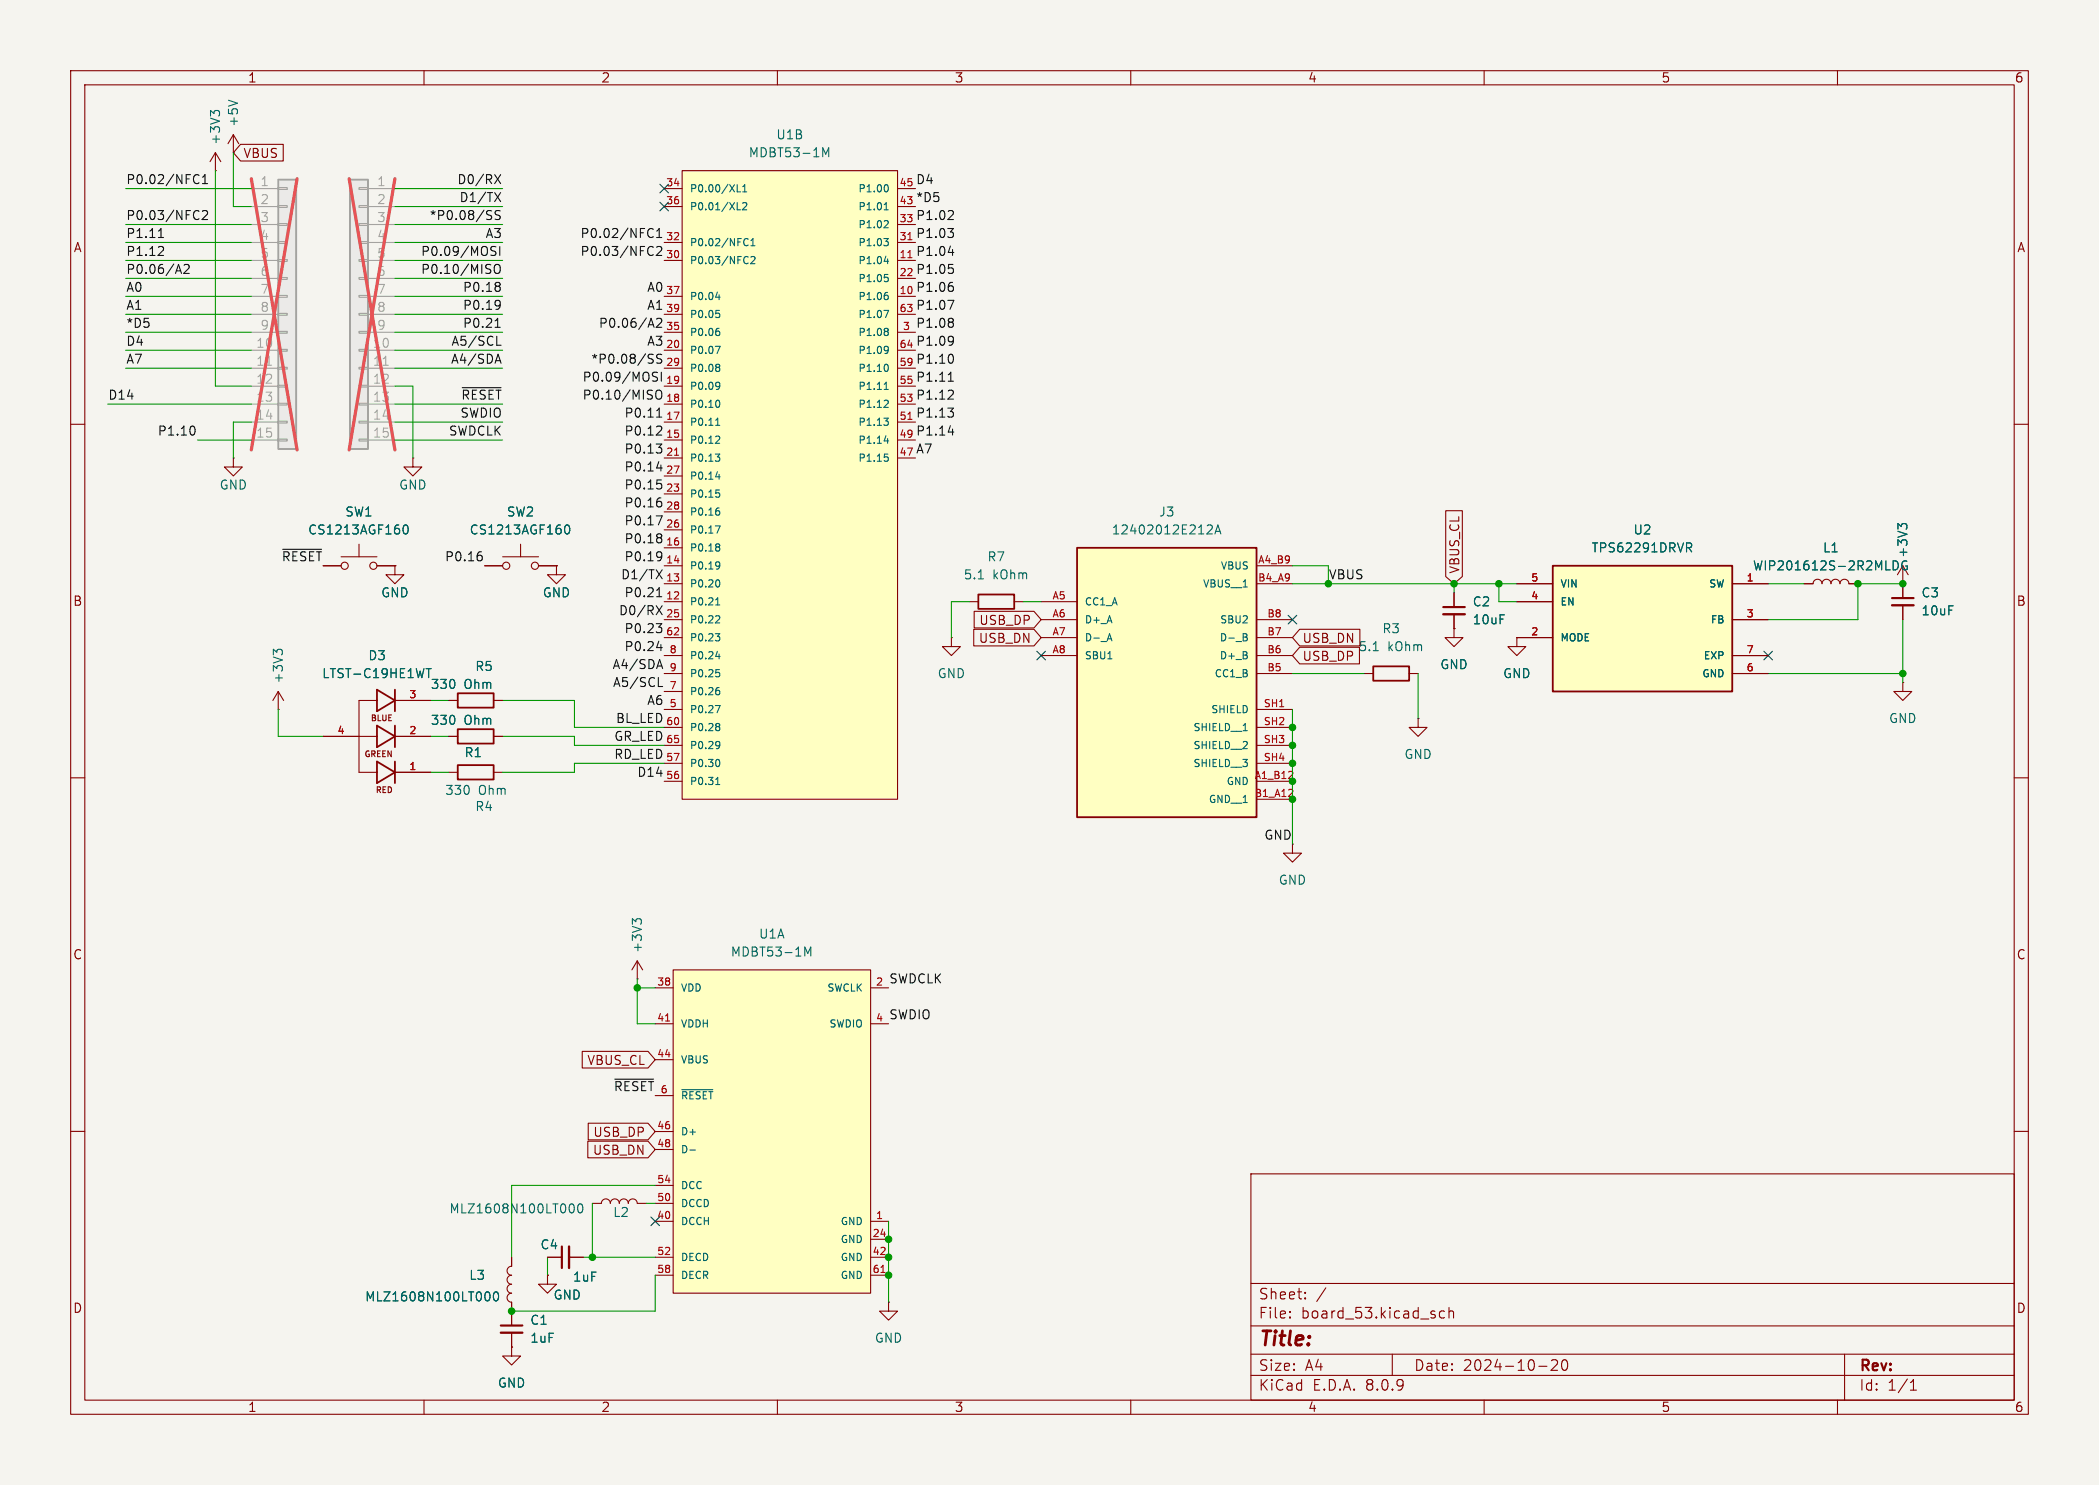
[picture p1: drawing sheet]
<svg xmlns="http://www.w3.org/2000/svg" width="297mm" height="210mm" viewBox="0 0 297 210" stroke-linecap="round" stroke-linejoin="round" font-family="sans-serif">
<path d="M0 0h297v210h-297z" fill="#f5f4ef" stroke="#f5f4ef" stroke-width=".14"/>
<g fill="none" stroke="#840000" stroke-width=".15">
<path d="M10 10h277v190h-277zM12 12h273v186h-273zM60 10v2M110 10v2M160 10v2M210 10v2M260 10v2M10 60h2M71.1 78.7h5.1M73.7 77v1.7M285 60h2M68.6 80h2.5"/>
<path d="M76.2 80h2.5M10 110h2M285 110h2M10 160h2M177 166h108v32h-108zM285 160h2M60 198v2M110 198v2M125.7 184.2v1.2h1.3l-1.3 1.3-1.2-1.3h1.2M125.7 184.2h.1M160 198v2M177 194.5h108"/>
<path d="M177 191.5h108M177 187.5h108M177 181.5h108M182.5 186.3h.1l-.1 .1M182.5 186.3v.1M182.5 185.5v.1M182.5 185.5h.1l-.1 .1M184.7 183.6v.1M184.7 183.6h-.1l.1 .1M184.7 182.8v.1M184.7 182.8h-.1l.1 .1M187.6 182.1l-1.3 2"/>
<path d="M197 191.5v3M204.4 185.5l-.4-.1-.3 .3v.4l.1 .2 .2 .1 .4-.1M205 185.5a.37 .37 0 0 1 .7 .1v.8M205 184.9v1.5M210 198v2M217.7 193.2h1.2M219.5 192.4l.2-.1 .5 .1a.41 .41 0 0 1 .1 .5l-.8 .9h.9M221.1 192.4a.36 .36 0 0 1 .4-.1 .36 .36 0 0 1 .2 .3 .77 .77 0 0 1-.4 1.2 .91 .91 0 0 1-.2-1.4zM260 198v2M261 191.5v6.5M270.3 196.6h.9M270.3 195.5l.4-.4v1.5"/>
<circle cx="71.6" cy="80" r=".51"/>
<circle cx="75.7" cy="80" r=".51"/>
</g>
<path d="M79.9 74.7l.1-.3 .2-.2a.69 .69 0 0 1 .3 1.2l-.2 .1-.2-.1-.2-.4" fill="none" stroke="#006464" stroke-width=".15"/>
<path d="M95.2 137.2h28v45.7h-28z" fill="#ffffc2"/>
<g fill="none" stroke="#840000" stroke-width=".15">
<path d="M33 64.8v1.2h1.3l-1.3 1.3-1.3-1.3h1.3M33 64.8h.1M92.7 139.7h2.5M95.2 137.2h28v45.7h-28zM123.2 139.7h2.5M92.7 144.8h2.5M92.7 149.9h2.5M123.2 144.8h2.5M72.4 177.8v1.3a.64 .64 0 0 0-.7 .6 .64 .64 0 0 0 .7 .6 .64 .64 0 0 0-.7 .7 .64 .64 0 0 0 .7 .6 .64 .64 0 0 0-.7 .7 .64 .64 0 0 0 .7 .6 .64 .64 0 0 0-.7 .6 .64 .64 0 0 0 .7 .7v3.3M77.5 177.8h2M80.5 177.8h2M83.8 170.2h1.3a.64 .64 0 0 1 .6-.7 .64 .64 0 0 1 .7 .7 .64 .64 0 0 1 .6-.7 .64 .64 0 0 1 .6 .7 .64 .64 0 0 1 .7-.7 .64 .64 0 0 1 .6 .7 .64 .64 0 0 1 .6-.7 .64 .64 0 0 1 .7 .7h1.2"/>
<path d="M92.7 172.7h2.5M92.7 177.8h2.5M92.7 160h2.5M92.7 162.6h2.5M92.7 170.2h2.5M92.7 167.6h2.5M123.2 172.7h2.5M123.2 175.3h2.5M123.2 177.8h2.5M72.4 190.5v1.3h1.3l-1.3 1.2-1.3-1.2h1.3M72.4 190.5h.1M72.4 188.5v2"/>
<path d="M77.5 180.3v1.3h1.2l-1.2 1.3-1.3-1.3h1.3M77.5 180.3h.1M92.7 180.3h2.5M123.2 180.3h2.5"/>
</g>
<path d="M94.2 144.4h.6M124.7 180h.5" fill="none" stroke="#a90000" stroke-width=".15"/>
<path d="M113.9 135.2v-1.3l.4 .9 .4-.9v1.3M96.5 154.1h4.4M80.7 170.3h.1a.69 .69 0 0 1 .3 1.1l-.1 .1h-.3M81.9 170.3h.1a.69 .69 0 0 1 .3 1.1l-.1 .1a.69 .69 0 0 1-.3-1.1zM97.6 162.6h.8M68.8 182.8l.1-.1a.69 .69 0 0 1 .3 1.1l-.2 .2-.2-.1M70 182.8l.1-.1a.69 .69 0 0 1 .3 1.1l-.2 .2a.69 .69 0 0 1-.3-1.2z" fill="none" stroke="#006464" stroke-width=".15"/>
<path d="M80.5 176.3v3M70.9 188.5h3" fill="none" stroke="#840000" stroke-width=".33"/>
<path d="M79.5 176.3v3M70.9 187.5h3" fill="none" stroke="#840000" stroke-width=".3"/>
<path d="M49.5 25.4h2.6v38.1h-2.6z" fill="#ebeae8"/>
<g fill="none" stroke="#9c9b98" stroke-width=".15">
<path d="M50.8 39.2h1.3v.3h-1.3zM50.8 36.7h1.3v.3h-1.3zM50.8 34.2h1.3v.2h-1.3zM50.8 31.6h1.3v.3h-1.3zM50.8 29.1h1.3v.2h-1.3zM50.8 26.5h1.3v.3h-1.3zM52.1 26.7h3.8M52.1 29.2h3.8M52.1 31.8h3.8M52.1 34.3h3.8M52.1 36.8h3.8M52.1 39.4h3.8"/>
<path d="M50.8 59.6h1.3v.2h-1.3zM50.8 57h1.3v.3h-1.3zM50.8 54.5h1.3v.2h-1.3zM50.8 51.9h1.3v.3h-1.3zM50.8 49.4h1.3v.3h-1.3zM50.8 46.9h1.3v.2h-1.3zM50.8 44.3h1.3v.3h-1.3zM50.8 41.8h1.3v.2h-1.3zM52.1 49.5h3.8M52.1 52.1h3.8M52.1 54.6h3.8M52.1 57.2h3.8"/>
<path d="M52.1 59.7h3.8M52.1 41.9h3.8M52.1 44.5h3.8M52.1 47h3.8M50.8 62.1h1.3v.3h-1.3zM52.1 62.2h3.8"/>
</g>
<path d="M49.5 25.4h2.6v38.1h-2.6z" fill="none" stroke="#9c9b98" stroke-width=".25"/>
<path d="M54.2 51.7h.7" fill="none" stroke="#a5a4a2" stroke-width=".15"/>
<path d="M49.4 25.3l6.5 38.3M55.9 25.3l-6.5 38.3" fill="none" stroke="#e75356" stroke-width=".46"/>
<path d="M39.4 25.4h2.5v38.1h-2.5z" fill="#ebeae8"/>
<g fill="none" stroke="#9c9b98" stroke-width=".15">
<path d="M35.6 26.7h3.8M35.6 29.2h3.8M35.6 31.8h3.8M35.6 34.3h3.8M35.6 36.8h3.8M35.6 39.4h3.8M39.4 39.2h1.2v.3h-1.2zM39.4 36.7h1.2v.3h-1.2zM39.4 34.2h1.2v.2h-1.2zM39.4 31.6h1.2v.3h-1.2zM39.4 29.1h1.2v.2h-1.2zM39.4 26.5h1.2v.3h-1.2z"/>
<path d="M35.6 49.5h3.8M35.6 52.1h3.8M35.6 54.6h3.8M35.6 57.2h3.8M35.6 59.7h3.8M35.6 41.9h3.8M35.6 44.5h3.8M35.6 47h3.8M39.4 59.6h1.2v.2h-1.2zM39.4 57h1.2v.3h-1.2zM39.4 54.5h1.2v.2h-1.2zM39.4 51.9h1.2v.3h-1.2z"/>
<path d="M39.4 49.4h1.2v.3h-1.2zM39.4 46.9h1.2v.2h-1.2zM39.4 44.3h1.2v.3h-1.2zM39.4 41.8h1.2v.2h-1.2zM35.6 62.2h3.8M39.4 62.1h1.2v.3h-1.2z"/>
</g>
<path d="M39.4 25.4h2.5v38.1h-2.5z" fill="none" stroke="#9c9b98" stroke-width=".25"/>
<path d="M37.7 51.7h.7" fill="none" stroke="#a5a4a2" stroke-width=".15"/>
<path d="M35.6 25.3l6.4 38.3M42 25.3l-6.4 38.3" fill="none" stroke="#e75356" stroke-width=".46"/>
<g fill="none" stroke="#840000" stroke-width=".15">
<path d="M48.3 78.7h5M50.8 77v1.7M58.4 64.8v1.2h1.3l-1.3 1.3-1.3-1.3h1.3M58.4 64.8h.1M53.3 80h2.6M55.9 80v1.3h1.2l-1.2 1.3-1.3-1.3h1.3M55.9 80h.1M78.7 80v1.3h1.3l-1.3 1.3-1.2-1.3h1.2M78.7 80h.1"/>
<circle cx="48.8" cy="80" r=".51"/>
<circle cx="52.8" cy="80" r=".51"/>
</g>
<path d="M57 74.7l.1-.3 .2-.2a.69 .69 0 0 1 .3 1.2l-.1 .1-.3-.1-.2-.4" fill="none" stroke="#006464" stroke-width=".15"/>
<path d="M152.4 77.5h25.4v38.1h-25.4z" fill="#ffffc2"/>
<path d="M152.4 77.5h25.4v38.1h-25.4zM138.4 84.1h5.1v2h-5.1z" fill="none" stroke="#840000" stroke-width=".25"/>
<g fill="none" stroke="#840000" stroke-width=".15">
<path d="M137.2 85.1h1.2M143.5 85.1h1.3M147.3 85.1h5.1M147.3 87.6h5.1M147.3 90.2h5.1M147.3 92.7h5.1M177.8 80h5.1M177.8 87.6h5.1M177.8 90.2h5.1M177.8 92.7h5.1M177.8 82.6h5.1M177.8 95.3h5.1"/>
<path d="M177.8 110.5h5.1M177.8 113h5.1M177.8 100.3h5.1M177.8 102.9h5.1M177.8 105.4h5.1M177.8 108h5.1"/>
</g>
<path d="M182.3 110.1h.6M182.3 112.6h.6M182.9 109.2v.3M182.9 111.7v.4" fill="none" stroke="#a90000" stroke-width=".15"/>
<path d="M171 74.2l.4 .1 .1 .3v.2l-.7 .7h.7M171.9 75.5l.4-1.3 .5 1.3M172 75.1h.6M138.4 81.9h.8M156.8 90.3h.4M156.8 93.2h.5M157 89.6l.3 1M175.9 89.6l.5 .1v.2l-.2 .2M175.9 90.1h.3M176.2 90.1l.3 .2-.1 .2-.5 .1M176.4 92.7v.4M175.9 103.3h.6" fill="none" stroke="#006464" stroke-width=".15"/>
<path d="M96.5 24.1h30.5v88.9h-30.5z" fill="#ffffc2"/>
<g fill="none" stroke="#840000" stroke-width=".15">
<path d="M33 19.1l-.7 1.2M33 19.1v2.5M33 19.1l.8 1.2M30.5 24.1h.1M30.5 21.6l-.8 1.3M30.5 21.6v2.5M30.5 21.6l.7 1.3M33 21.6h.1M94 36.8h2.5M94 34.3h2.5M94 26.7h2.5M94 29.2h2.5"/>
<path d="M96.5 24.1h30.5v88.9h-30.5zM127 36.8h2.5M127 39.4h2.5M127 34.3h2.5M127 31.8h2.5M127 26.7h2.5M127 29.2h2.5M94 41.9h2.5M94 59.7h2.5M94 57.2h2.5M94 54.6h2.5M94 49.5h2.5"/>
<path d="M94 52.1h2.5M94 47h2.5M94 44.5h2.5M127 41.9h2.5M127 59.7h2.5M127 57.2h2.5M127 54.6h2.5M127 49.5h2.5M127 52.1h2.5M127 47h2.5M127 44.5h2.5M94 62.2h2.5"/>
<path d="M94 77.5h2.5M94 64.8h2.5M94 69.9h2.5M94 74.9h2.5M94 67.3h2.5M94 72.4h2.5M127 62.2h2.5M127 64.8h2.5M39.4 97.8l-.8 1.3M39.4 97.8v2.5M39.4 97.8l.7 1.3M53.3 99.1h-2.5v10.1h2.5"/>
<path d="M55.9 99.1h5.1M63.5 99.1h1.3M69.8 99.1h1.3M94 85.1h2.5M94 82.6h2.5M94 80h2.5M94 87.6h2.5M94 90.2h2.5M94 97.8h2.5M94 92.7h2.5M94 95.3h2.5M134.6 90.2v1.2h1.3l-1.3 1.3-1.3-1.3h1.3"/>
<path d="M134.6 90.2h.1M193 95.3h1.3M199.4 95.3h1.3M205.7 88.9v1.3h1.3l-1.3 1.2-1.2-1.2h1.2M205.7 88.9h.1M205.7 83.8v2.1M205.7 86.9v2M269.2 96.5v1.3h1.3l-1.3 1.3-1.2-1.3h1.2M269.2 96.5h.1M269.2 82.6v2M269.2 85.6v2M39.4 100.3h.1"/>
<path d="M45.7 104.1h7.6M55.9 104.1h5.1M55.9 109.2h5.1M63.5 104.1h1.3M63.5 109.2h1.3M69.8 104.1h1.3M69.8 109.2h1.3M94 100.3h2.5M94 110.5h2.5M94 108h2.5M94 102.9h2.5M94 105.4h2.5"/>
<path d="M182.9 119.4v1.3h-1.3l1.3 1.2 1.2-1.2h-1.2M200.7 101.6v1.3h1.2l-1.2 1.2-1.3-1.2h1.3M200.7 101.6h.1M90.2 138.4h.1M90.2 135.9l-.8 1.3M90.2 135.9v2.5M90.2 135.9l.7 1.3"/>
</g>
<g fill="none" stroke="#006464" stroke-width=".15">
<path d="M30.3 16l-.5-.4v.8M30.3 15.9l.2-.3h.3l.3 .3M32.3 14.2l1.3 .4M104.3 27.1h.5M104.3 29.7h.5M105.1 27.1h.6M105.1 26.4l.3-.3v1M105.1 28.8l.4-.1 .2 .2-.7 .8h.7M105.4 33.8l.3-.1 .2 .1M105.7 36.3l.2 .1M105.9 37.2l-.2 .1M105.9 34.7l-.2 .1-.3-.1"/>
<path d="M106.2 36.4l.4-.1 .2 .3-.6 .7h.6M106.2 34.8h.6M106.2 34l.3-.3v1.1M116.4 22.2v-1.3l.4 .9 .5-.9v1.3M125.1 33.7h.6l-.3 .4 .2 .1 .1 .4-.2 .2h-.3M125.1 37h.6M125.1 29.7h.6M125.2 38.8h.4M125.2 28.9l.2-.2v1M125.3 31.2h.3l.1 .3-.6 .7h.6M125.3 39.2h.2l.2 .2-.1 .3-.3 .1M125.4 26.1a.64 .64 0 0 1 0 1"/>
<path d="M125.6 36.6v.7M101.2 49h.7l-.4 1M101.3 42h.6M101.3 43.9h.5M101.4 59.4l.2-.3v1.1M101.6 46.4h.1M101.6 56.6a.64 .64 0 0 1 0 1M101.7 44.3l.1 .2v.2l-.1 .2M101.7 46.8l.1 .2v.3l-.1 .2M101.7 51.5l.1 .2-.1 .3h.1v.3l-.1 .2M101.7 54.1l.1 .1a.83 .83 0 0 1-.1 .8M101.7 41.7v.7"/>
<path d="M101.8 54.5l-.1 .2M125.1 59.1h.6l-.3 .4 .2 .1 .1 .4-.2 .2h-.3M125.1 43.9h.6l-.4 1M125.1 55.1h.6M125.2 54.3l.2-.2v1M125.3 56.6h.3l.1 .3-.6 .7h.6M125.3 41.7l.3 .1 .1 .1-.1 .4-.3 .1M125.3 46.4l.3 .1 .1 .1-.2 .3M125.3 49l.3 .1a.67 .67 0 0 1-.2 .9M125.3 46.9h.2M125.4 41.4h.2M125.4 51.5a.64 .64 0 0 1 0 1"/>
<path d="M125.5 46.9l.1 .1 .1 .3-.1 .1-.3 .1M125.7 49.4l-.1 .2h-.3M101.2 64.2h.6l-.3 .4M101.2 74.4h.7l-.4 1M101.3 60.2h.5M101.3 67.4h.6M101.3 69.3h.5M101.6 71.8h.1M101.7 61.7l.1 .2v.2l-.6 .6h.6M101.7 64.6l.1 .2v.2l-.1 .2M101.7 69.7l.1 .2v.2l-.1 .2M101.7 72.2l.1 .2v.3l-.1 .2"/>
<path d="M101.7 76.9l.1 .2-.1 .3h.1v.3l-.1 .2M101.7 79.5l.1 .1a.83 .83 0 0 1-.1 .8M101.7 67.1v.7M101.8 79.9l-.1 .2M125.1 62.4h.6M125.2 64.2h.4M125.3 64.6h.2l.2 .2-.1 .3-.3 .1M125.6 62v.7M39.2 92.2l-.5-.4v.8M39.2 92.1l.2-.3h.3l.2 .3M60.3 94.6h.7M60.7 94.6v1.2"/>
<path d="M101.2 99.8h.7l-.4 1M101.2 89.6h.6l-.3 .4M101.3 85.6h.5M101.3 92.8h.6M101.3 94.7h.5M101.4 84.8l.2-.3v1.1M101.6 97.2h.1M101.6 82a.64 .64 0 0 1 0 1M101.7 87.1l.1 .2v.2l-.6 .6h.6M101.7 90l.1 .2v.2l-.1 .2M101.7 95.1l.1 .2v.2l-.1 .2M101.7 97.6l.1 .2v.3l-.1 .2"/>
<path d="M101.7 92.5v.7M194.3 92h.7M101.3 111h.5M101.4 110.2l.2-.3v1.1M101.6 107.4a.64 .64 0 0 1 0 1M101.7 102.3l.1 .2-.1 .3h.1v.3l-.1 .2M101.7 104.9l.1 .1a.83 .83 0 0 1-.1 .8M101.8 105.3l-.1 .2M90 130.3l-.5-.4v.8M90 130.2l.2-.3h.3l.2 .3"/>
</g>
<path d="M128.5 36.4h.5M128.5 33.9h.5M128.5 59.3h.5M95.4 64.4h.6" fill="none" stroke="#a90000" stroke-width=".15"/>
<path d="M53.3 97.5l2.6 1.6-2.6 1.5zM55.9 97.5v3.1M64.8 98h5v2.1h-5zM194.3 94.2h5.1v2.1h-5.1zM53.3 102.6l2.6 1.5-2.6 1.6zM53.3 107.7l2.6 1.5-2.6 1.5zM55.9 102.6v3.1M55.9 107.7v3M64.8 103.1h5v2.1h-5zM64.8 108.2h5v2h-5z" fill="none" stroke="#840000" stroke-width=".25"/>
<path d="M204.2 86.9h3.1M267.7 85.6h3.1" fill="none" stroke="#840000" stroke-width=".33"/>
<path d="M204.2 85.9h3.1M267.7 84.6h3.1" fill="none" stroke="#840000" stroke-width=".3"/>
<path d="M219.7 80h25.4v17.8h-25.4z" fill="#ffffc2"/>
<path d="M219.7 80h25.4v17.8h-25.4z" fill="none" stroke="#840000" stroke-width=".25"/>
<g fill="none" stroke="#840000" stroke-width=".15">
<path d="M34 20.4h6.1v2.4h-6.1l-1-1.2zM204.6 72.2h2.3v9.3l-1.2 1.1-1.1-1.1zM53.3 80h2.6M55.9 80h.1M55.9 99.1h5.1M63.5 99.1h1.3M68.6 80h2.5M69.8 99.1h1.3M76.2 80h2.5M78.7 80h.1M137.8 89h8.5l1 1.2-1 1.1h-8.5zM137.8 86.5h8.5l1 1.1-1 1.2h-8.5z"/>
<path d="M183.9 91.5h8.5v2.4h-8.5l-1-1.2zM183.9 89h8.5v2.3h-8.5l-1-1.1zM205.7 88.9h.1M205.7 83.8v2.1M205.7 86.9v2M214.6 90.2v1.2h1.3l-1.3 1.3-1.2-1.3h1.2M214.6 90.2h.1M214.6 82.6h5.1M214.6 90.2h5.1M214.6 85.1h5.1M245.1 82.6h5.1M245.1 87.6h5.1"/>
<path d="M245.1 95.3h5.1M245.1 92.7h5.1M255.3 82.6h1.2a.64 .64 0 0 1 .7-.7 .64 .64 0 0 1 .6 .7 .64 .64 0 0 1 .6-.7 .64 .64 0 0 1 .7 .7 .64 .64 0 0 1 .6-.7 .64 .64 0 0 1 .6 .7 .64 .64 0 0 1 .7-.7 .64 .64 0 0 1 .6 .7h1.3M269.2 82.6h.1M269.2 80l-.7 1.3M269.2 80v4.6M269.2 85.6v2M269.2 80l.8 1.3M45.7 104.1h5.1M55.9 109.2h5.1M55.9 104.1h5.1M63.5 104.1h1.3"/>
<path d="M69.8 104.1h1.3M82.4 148.7h9.3l1 1.2-1 1.1h-9.3zM83.2 158.8h8.5l1 1.2-1 1.2h-8.5zM72.4 177.8v1.3M77.5 177.8h2M80.5 177.8h2M83.2 161.4h8.5l1 1.2-1 1.1h-8.5zM72.4 190.5h.1M72.4 184.2v3.3M72.4 188.5v2M77.5 180.3h.1"/>
</g>
<path d="M57 74.7l.1-.3 .2-.2a.69 .69 0 0 1 .3 1.2l-.1 .1-.3-.1-.2-.4M79.9 74.7l.1-.3 .2-.2a.69 .69 0 0 1 .3 1.2l-.2 .1-.2-.1-.2-.4M238.6 76.8h.5l.3 .2-.2 .4h-.6M238.9 77.4l.5 .6M268.4 79.4l-.5-.1v1.3a.66 .66 0 0 0 .7-.3 .66 .66 0 0 0-.1-.8M269 74.5l-.5-.5v.8M269 74.3l.3-.3h.3l.2 .3M269.2 79.5a.62 .62 0 0 0-.1 .7 .62 .62 0 0 0 .7 .3l.1-.5h-.3M60.3 94.6h.7M60.7 94.6v1.2M68.8 182.8l.1-.1a.69 .69 0 0 1 .3 1.1l-.2 .2-.2-.1M70 182.8l.1-.1a.69 .69 0 0 1 .3 1.1l-.2 .2a.69 .69 0 0 1-.3-1.2z" fill="none" stroke="#006464" stroke-width=".15"/>
<g fill="none" stroke="#0f0f0f" stroke-width=".15">
<path d="M22.4 33.6h.7M22.7 32.5l.1-.2v1.3M22.9 34.9l.2 .2v.3l-.7 .7h.7M25.3 37.4l.4 1.3M26 37.5l.2-.1h.3l.2 .1 .1 .3-.1 .1-.7 .8h.8M27.6 24.8l.3-.1 .3 .1M27.9 29.8l.3 .1M28.2 25.8l-.3 .2-.3-.1M28.2 30.9l-.3 .1M28.6 26h.8M28.6 25.1l.4-.4v1.3M28.6 29.9l.2-.1h.3l.2 .1 .1 .2-.1 .2-.7 .7h.8"/>
<path d="M69.3 30.4l.3 .3-.1 .2-.2 .1M69.4 29.8h.2M69.6 34.9h.6M69.6 35.4l.5 .2 .1 .3-.3 .2h-.5M70 24.7l.8 1.3M70 27.2l.8 1.3M70.1 37.5a.42 .42 0 0 1 .5-.1 .42 .42 0 0 1 .2 .4v.4a.42 .42 0 0 1-.4 .5 .42 .42 0 0 1-.5-.5v-.4zM70.5 39.9l.3 .3-.3 .3 .3 .2v.3l-.3 .2M70.7 34.9v1.2M70.8 29.8h-.5l-.2 .1v.4l.6 .2 .1 .3-.3 .2h-.4M70.8 24.7l-.8 1.3M70.8 27.2l-.8 1.3"/>
<path d="M91.9 32.4l.3-.1 .2 .1M92.2 34.9l.2 .1M92.4 36l-.2 .1M92.4 33.5l-.2 .1-.3-.1M92.9 35l.2-.1h.3l.2 .1v.2v.2l-.7 .7h.7M92.9 33.6h.7M92.9 32.7l.4-.4v1.3M134.1 32.3h.8l-.4 .5M134.2 35.7h.8M134.2 37.4h.6M134.5 39.9h.3M134.7 29.8l.2 .2-.1 .3-.7 .7h.8"/>
<path d="M134.7 32.8l.2 .2v.3l-.2 .3M134.7 37.9l.2 .2v.3l-.2 .3M134.8 35.3v.8M65.4 54.8h5.5M70.1 46.3h.7M70.2 51h.6M70.3 48.8h.6M70.3 45.2l.1-.2v1.3M70.5 50.1l.4 1.3M70.5 42.5l.2 .1a1.03 1.03 0 0 1-.2 1.1M70.8 43l-.3 .3M92.1 45l.4 1.3"/>
<path d="M92.2 50.8l.2 .2v.2l-.2 .2M92.2 50.1l.2 .1M92.4 53.2l.5 .2 .1 .3-.2 .2-.5-.1M92.4 52.7h.6M92.9 55.4a.43 .43 0 0 1 .4-.2 .43 .43 0 0 1 .3 .4v.4a.42 .42 0 0 1-.4 .5 .42 .42 0 0 1-.4-.5zM92.9 45.1l.2-.1h.3l.2 .1v.3v.2l-.7 .7h.7M92.9 59h.7M93.2 57.9l.1-.2v1.3M93.6 52.6v1.3M93.6 50.2l-.4-.1-.2 .1v.4l.5 .2 .1 .3-.2 .3-.5-.1M134.1 42.5h.9l-.6 1.2M134.1 57.7h.8l-.4 .5"/>
<path d="M134.2 53.9h.7M134.4 52.8l.1-.2v1.3M134.6 50.1a.79 .79 0 0 1 0 1.3M134.7 47.6l.1 .1a1.03 1.03 0 0 1-.1 1.1M134.7 40.4l.2 .3v.3l-.2 .2M134.7 45l.2 .3-.2 .3 .2 .2v.2l-.2 .3M134.7 55.2l.2 .2-.1 .3-.7 .7h.8M134.7 58.2l.2 .2v.3l-.2 .3M134.9 48.1l-.2 .2M27.3 60.3a.79 .79 0 0 1 0 1.2M40 77.7h5.5M67.9 78h.2"/>
<path d="M68 78.5l.2 .3v.3l-.2 .2M92.9 73h.8l-.5 1.2M92.9 62.8h.7l-.4 .5M92.9 66.2h.8M93 67.9h.6M93.3 70.4h.2M93.4 60.3l.2 .2v.3l-.7 .7h.7M93.4 63.3l.2 .2v.3l-.2 .3M93.4 68.4l.2 .2v.3l-.2 .2M93.4 70.9l.2 .2v.3l-.2 .3M93.4 75.5l.2 .2-.2 .3 .2 .3v.2l-.2 .3M93.4 78l.2 .2a1.03 1.03 0 0 1-.2 1"/>
<path d="M93.5 65.8v.8M93.6 78.6l-.2 .2M134.2 61.1h.8M134.8 60.7v.8M92.9 80.6l.8 1.2M92.9 88.2h.7l-.4 .5M92.9 85.7l.8 1.2M92.9 91.6h.8M92.9 84.4h.7M93 94.2h.6M93.2 97.1h.6M93.2 83.3l.1-.2v1.3"/>
<path d="M93.3 93.3l.5 1.2M93.4 88.7l.2 .2v.3l-.2 .3M93.5 91.2v.8M93.7 80.6l-.8 1.2M93.7 85.7l-.8 1.2M87 152.6h5.5"/>
</g>
<g fill="none" stroke="#009600" stroke-width=".15">
<path d="M17.8 26.7h17.8M17.8 36.8h17.8M17.8 39.4h17.8M17.8 31.8h17.8M17.8 34.3h17.8M30.5 24.1v30.5h5.1M33 21.6v7.6h2.6M55.9 26.7h15.2M55.9 36.8h15.2M55.9 39.4h15.2M55.9 31.8h15.2M55.9 34.3h15.2"/>
<path d="M55.9 29.2h15.2M15.2 57.2h20.4M17.8 49.5h17.8M17.8 52.1h17.8M17.8 47h17.8M17.8 41.9h17.8M17.8 44.5h17.8M35.6 59.7h-2.6v5.1M55.9 57.2h15.2M55.9 49.5h15.2M55.9 52.1h15.2M55.9 54.6h2.5v10.2"/>
<path d="M55.9 47h15.2M55.9 41.9h15.2M55.9 44.5h15.2M55.9 59.7h15.2M27.9 62.2h7.7M55.9 62.2h15.2M61 99.1h2.5M71.1 99.1h10.2v3.8h12.7M137.2 85.1h-2.6v5.1M144.8 85.1h2.5M182.9 80h5.1v2.6M182.9 82.6h31.7"/>
<path d="M182.9 95.3h10.1M200.7 95.3v6.3M205.7 82.6v1.2M212.1 82.6v2.5h2.5M250.2 82.6h5.1M250.2 95.3h19M269.2 82.6h-6.3v5h-12.7M269.2 87.6v8.9M39.4 100.3v3.8h6.3M61 104.1h2.5M61 109.2h2.5M71.1 104.1h10.2v1.3h12.7"/>
<path d="M94 108h-12.7v1.2h-10.2M182.9 100.3v19.1M90.2 139.7h2.5M90.2 138.4v6.4h2.5M77.5 177.8v2.5M82.5 177.8h10.2M83.8 170.2v7.6M91.4 170.2h1.3M92.7 167.6h-20.3v10.2M125.7 172.7v11.5M92.7 180.3v5.1h-20.3"/>
</g>
<path d="M93.4 26.1l1.2 1.2M93.4 28.6l1.2 1.2M94.6 26.1l-1.2 1.2M94.6 28.6l-1.2 1.2M146.7 92.1l1.2 1.2M147.9 92.1l-1.2 1.2M182.3 87l1.2 1.2M183.5 87l-1.2 1.2M249.6 92.1l1.2 1.2M250.8 92.1l-1.2 1.2M92.1 172.1l1.2 1.2M93.3 172.1l-1.2 1.2" fill="none" stroke="#000084" stroke-width=".15"/>
<g fill="#009600" stroke="#009600" stroke-width=".15">
<circle cx="212.1" cy="82.6" r=".46"/>
<circle cx="188" cy="82.6" r=".46"/>
<circle cx="269.2" cy="82.6" r=".46"/>
<circle cx="269.2" cy="95.3" r=".46"/>
<circle cx="262.9" cy="82.6" r=".46"/>
<circle cx="205.7" cy="82.6" r=".46"/>
<circle cx="125.7" cy="180.3" r=".46"/>
<circle cx="83.8" cy="177.8" r=".46"/>
<circle cx="72.4" cy="185.4" r=".46"/>
<circle cx="182.9" cy="110.5" r=".46"/>
<circle cx="182.9" cy="113" r=".46"/>
<circle cx="182.9" cy="105.4" r=".46"/>
<circle cx="182.9" cy="108" r=".46"/>
<circle cx="182.9" cy="102.9" r=".46"/>
<circle cx="125.7" cy="177.8" r=".46"/>
<circle cx="125.7" cy="175.3" r=".46"/>
<circle cx="90.2" cy="139.7" r=".46"/>
</g>
<text font-size="2.8" fill="#840000" x="178" y="190.9">Title:</text>
<g font-size="2.1" fill="#840000">
<text x="178" y="184">Sheet:</text>
<text x="178" y="186.7">File:</text>
<text x="184.1" y="186.7">board_53.kicad_sch</text>
<text x="178" y="196.9">KiCad</text>
<text x="178" y="194.1">Size:</text>
<text x="184.7" y="194.1">A4</text>
<text x="185.7" y="196.9">E.D.A.</text>
<text x="193.3" y="196.9">8.0.9</text>
<text x="200" y="194.1">Date:</text>
<text x="207" y="194.1">2024-10-20</text>
<text x="263" y="194.3">Rev:</text>
<text x="263" y="196.9">Id:</text>
<text x="267.1" y="196.9">1/1</text>
</g>
<g font-size="1.8" fill="#840000">
<text x="35" y="11.9">1</text>
<text x="85" y="11.9">2</text>
<text x="135" y="11.9">3</text>
<text x="185" y="11.9">4</text>
<text x="235" y="11.9">5</text>
<text x="285" y="11.9">6</text>
<text x="34.4" y="22.5">VBUS</text>
<text x="10.3" y="35.9">A</text>
<text x="285.3" y="35.9">A</text>
<text x="39.8" y="79.5">~{RESET}</text>
<text x="206.7" y="81.2" transform="rotate(-90 206.7 81.2)">VBUS_CL</text>
<text x="10.3" y="85.9">B</text>
<text x="138.5" y="88.6">USB_DP</text>
<text x="285.3" y="85.9">B</text>
<text x="138.4" y="91.1">USB_DN</text>
<text x="184.2" y="93.7">USB_DP</text>
<text x="184.2" y="91.1">USB_DN</text>
<text x="10.3" y="135.9">C</text>
<text x="285.3" y="135.9">C</text>
<text x="83" y="150.8">VBUS_CL</text>
<text x="83.9" y="161">USB_DP</text>
<text x="83.8" y="163.5">USB_DN</text>
<text x="10.3" y="185.9">D</text>
<text x="285.3" y="185.9">D</text>
<text x="35" y="199.9">1</text>
<text x="85" y="199.9">2</text>
<text x="135" y="199.9">3</text>
<text x="185" y="199.9">4</text>
<text x="235" y="199.9">5</text>
<text x="285" y="199.9">6</text>
</g>
<g font-size="1.8" fill="#006464">
<text x="31.3" y="20.6" transform="rotate(-90 31.3 20.6)">+3V3</text>
<text x="33.9" y="18" transform="rotate(-90 33.9 18)">+5V</text>
<text x="105.9" y="22.5">MDBT53-1M</text>
<text x="109.8" y="19.9">U1B</text>
<text x="31" y="69.4">GND</text>
<text x="56.4" y="69.4">GND</text>
<text x="43.5" y="75.8">CS1213AGF160</text>
<text x="48.8" y="73.3">SW1</text>
<text x="66.4" y="75.8">CS1213AGF160</text>
<text x="71.6" y="73.3">SW2</text>
<text x="157.2" y="75.8">12402012E212A</text>
<text x="163.9" y="73.3">J3</text>
<text x="231" y="75.8">U2</text>
<text x="136.3" y="82.1">5.1</text>
<text x="139.6" y="79.6">R7</text>
<text x="140.5" y="82.1">kOhm</text>
<text x="225.1" y="78.3">TPS62291DRVR</text>
<text x="247.9" y="80.9">WIP201612S-2R2MLDG</text>
<text x="257.9" y="78.3">L1</text>
<text x="270.1" y="79" transform="rotate(-90 270.1 79)">+3V3</text>
<text x="53.8" y="84.7">GND</text>
<text x="76.7" y="84.7">GND</text>
<text x="195.5" y="89.8">R3</text>
<text x="208.3" y="86">C2</text>
<text x="208.3" y="88.5">10uF</text>
<text x="271.8" y="84.7">C3</text>
<text x="271.8" y="87.2">10uF</text>
<text x="52" y="93.6">D3</text>
<text x="67.2" y="95.1">R5</text>
<text x="192.2" y="92.3">5.1</text>
<text x="196.3" y="92.3">kOhm</text>
<text x="203.7" y="94.8">GND</text>
<text x="40.2" y="96.8" transform="rotate(-90 40.2 96.8)">+3V3</text>
<text x="45.5" y="96.1">LTST-C19HE1WT</text>
<text x="60.9" y="97.6">330</text>
<text x="65.7" y="97.6">Ohm</text>
<text x="132.6" y="96.1">GND</text>
<text x="212.6" y="96.1">GND</text>
<text x="60.9" y="102.7">330</text>
<text x="65.6" y="107.3">R1</text>
<text x="65.7" y="102.7">Ohm</text>
<text x="198.6" y="107.5">GND</text>
<text x="267.2" y="102.5">GND</text>
<text x="62.9" y="112.6">330</text>
<text x="67.7" y="112.6">Ohm</text>
<text x="67.2" y="114.9">R4</text>
<text x="180.8" y="125.3">GND</text>
<text x="91" y="134.9" transform="rotate(-90 91 134.9)">+3V3</text>
<text x="103.3" y="135.5">MDBT53-1M</text>
<text x="107.3" y="132.9">U1A</text>
<text x="63.5" y="171.8">MLZ1608N100LT000</text>
<text x="86.7" y="172.3">L2</text>
<text x="76.4" y="176.9">C4</text>
<text x="51.6" y="184.3">MLZ1608N100LT000</text>
<text x="66.3" y="181.2">L3</text>
<text x="78.2" y="184">GND</text>
<text x="81" y="181.5">1uF</text>
<text x="74.9" y="187.6">C1</text>
<text x="74.9" y="190.1">1uF</text>
<text x="123.7" y="190.1">GND</text>
<text x="70.4" y="196.4">GND</text>
</g>
<g font-size="1.8" fill="#0f0f0f">
<text x="17.8" y="26.1">P0.02/NFC1</text>
<text x="64.6" y="26.1">D0/RX</text>
<text x="64.9" y="28.7">D1/TX</text>
<text x="129.5" y="26.1">D4</text>
<text x="129.5" y="28.7">*D5</text>
<text x="17.8" y="33.8">P1.11</text>
<text x="17.8" y="31.2">P0.03/NFC2</text>
<text x="60.7" y="31.2">*P0.08/SS</text>
<text x="68.6" y="33.8">A3</text>
<text x="82" y="33.8">P0.02/NFC1</text>
<text x="129.5" y="33.8">P1.03</text>
<text x="129.5" y="31.2">P1.02</text>
<text x="17.8" y="38.8">P0.06/A2</text>
<text x="17.8" y="41.4">A0</text>
<text x="17.8" y="36.3">P1.12</text>
<text x="59.5" y="36.3">P0.09/MOSI</text>
<text x="59.5" y="38.8">P0.10/MISO</text>
<text x="65.4" y="41.4">P0.18</text>
<text x="82" y="36.3">P0.03/NFC2</text>
<text x="91.5" y="41.4">A0</text>
<text x="129.5" y="38.8">P1.05</text>
<text x="129.5" y="41.4">P1.06</text>
<text x="129.5" y="36.3">P1.04</text>
<text x="17.8" y="46.5">*D5</text>
<text x="17.8" y="43.9">A1</text>
<text x="65.4" y="43.9">P0.19</text>
<text x="65.4" y="46.5">P0.21</text>
<text x="84.6" y="46.5">P0.06/A2</text>
<text x="91.5" y="43.9">A1</text>
<text x="129.5" y="46.5">P1.08</text>
<text x="129.5" y="43.9">P1.07</text>
<text x="17.8" y="49">D4</text>
<text x="17.8" y="51.5">A7</text>
<text x="63.7" y="51.5">A4/SDA</text>
<text x="63.8" y="49">A5/SCL</text>
<text x="83.6" y="51.5">*P0.08/SS</text>
<text x="91.5" y="49">A3</text>
<text x="129.5" y="49">P1.09</text>
<text x="129.5" y="51.5">P1.10</text>
<text x="15.2" y="56.6">D14</text>
<text x="65.1" y="59.2">SWDIO</text>
<text x="65.2" y="56.6">~{RESET}</text>
<text x="82.3" y="54.1">P0.09/MOSI</text>
<text x="82.3" y="56.6">P0.10/MISO</text>
<text x="88.3" y="59.2">P0.11</text>
<text x="129.5" y="56.6">P1.12</text>
<text x="129.5" y="54.1">P1.11</text>
<text x="129.5" y="59.2">P1.13</text>
<text x="22.2" y="61.7">P1.10</text>
<text x="63.4" y="61.7">SWDCLK</text>
<text x="88.3" y="61.7">P0.12</text>
<text x="88.3" y="64.2">P0.13</text>
<text x="129.5" y="61.7">P1.14</text>
<text x="129.5" y="64.2">A7</text>
<text x="88.3" y="69.3">P0.15</text>
<text x="88.3" y="66.8">P0.14</text>
<text x="88.3" y="71.9">P0.16</text>
<text x="88.3" y="76.9">P0.18</text>
<text x="88.3" y="74.4">P0.17</text>
<text x="62.9" y="79.5">P0.16</text>
<text x="87.8" y="82">D1/TX</text>
<text x="88.3" y="79.5">P0.19</text>
<text x="187.9" y="82">VBUS</text>
<text x="87.5" y="87.1">D0/RX</text>
<text x="88.3" y="89.6">P0.23</text>
<text x="88.3" y="84.6">P0.21</text>
<text x="86.6" y="94.7">A4/SDA</text>
<text x="88.3" y="92.2">P0.24</text>
<text x="86.6" y="97.3">A5/SCL</text>
<text x="91.5" y="99.8">A6</text>
<text x="86.8" y="104.9">GR_LED</text>
<text x="86.8" y="107.4">RD_LED</text>
<text x="87.1" y="102.3">BL_LED</text>
<text x="90.1" y="110">D14</text>
<text x="178.8" y="118.8">GND</text>
<text x="125.7" y="139.2">SWDCLK</text>
<text x="125.7" y="144.2">SWDIO</text>
<text x="86.8" y="154.4">~{RESET}</text>
</g>
<g font-size="1.8" fill="#a5a4a2">
<text x="36.8" y="26.4">1</text>
<text x="36.8" y="29">2</text>
<text x="53.3" y="26.4">1</text>
<text x="53.3" y="29">2</text>
<text x="36.8" y="31.5">3</text>
<text x="36.8" y="34">4</text>
<text x="53.3" y="31.5">3</text>
<text x="53.3" y="34">4</text>
<text x="36.8" y="36.6">5</text>
<text x="36.8" y="39.1">6</text>
<text x="36.8" y="41.7">7</text>
<text x="53.3" y="36.6">5</text>
<text x="53.3" y="39.1">6</text>
<text x="53.3" y="41.7">7</text>
<text x="36.8" y="44.2">8</text>
<text x="36.8" y="46.7">9</text>
<text x="53.3" y="44.2">8</text>
<text x="53.3" y="46.7">9</text>
<text x="36.2" y="49.3">10</text>
<text x="36.2" y="51.8">11</text>
<text x="52.7" y="49.3">10</text>
<text x="52.7" y="51.8">11</text>
<text x="36.2" y="54.4">12</text>
<text x="36.2" y="56.9">13</text>
<text x="36.2" y="59.4">14</text>
<text x="52.7" y="54.4">12</text>
<text x="52.7" y="56.9">13</text>
<text x="52.7" y="59.4">14</text>
<text x="36.2" y="62">15</text>
<text x="52.7" y="62">15</text>
</g>
<g font-size="1.4" fill="#a90000">
<text x="94.2" y="26.4">34</text>
<text x="94.2" y="29">36</text>
<text x="127.2" y="29">43</text>
<text x="127.2" y="26.4">45</text>
<text x="94.2" y="34">32</text>
<text x="127.2" y="34">31</text>
<text x="127.2" y="31.5">33</text>
<text x="94.2" y="36.6">30</text>
<text x="94.2" y="41.7">37</text>
<text x="127.2" y="41.7">10</text>
<text x="127.2" y="36.6">11</text>
<text x="127.2" y="39.1">22</text>
<text x="94.2" y="46.7">35</text>
<text x="94.2" y="44.2">39</text>
<text x="127.2" y="44.2">63</text>
<text x="127.7" y="46.7">3</text>
<text x="94.2" y="49.3">20</text>
<text x="94.2" y="51.8">29</text>
<text x="127.2" y="51.8">59</text>
<text x="127.2" y="49.3">64</text>
<text x="94.2" y="59.4">17</text>
<text x="94.2" y="56.9">18</text>
<text x="94.2" y="54.4">19</text>
<text x="127.2" y="59.4">51</text>
<text x="127.2" y="56.9">53</text>
<text x="127.2" y="54.4">55</text>
<text x="94.2" y="62">15</text>
<text x="94.2" y="64.5">21</text>
<text x="127.2" y="64.5">47</text>
<text x="127.2" y="62">49</text>
<text x="94.2" y="69.6">23</text>
<text x="94.2" y="67.1">27</text>
<text x="94.2" y="77.2">16</text>
<text x="94.2" y="74.7">26</text>
<text x="94.2" y="72.1">28</text>
<text x="94.2" y="82.3">13</text>
<text x="94.2" y="79.8">14</text>
<text x="177.9" y="79.8">A4_B9</text>
<text x="177.9" y="82.3">B4_A9</text>
<text x="216.6" y="82.3">5</text>
<text x="247" y="82.3">1</text>
<text x="94.2" y="84.8">12</text>
<text x="94.2" y="87.4">25</text>
<text x="94.2" y="89.9">62</text>
<text x="148.8" y="84.8">A5</text>
<text x="148.8" y="87.4">A6</text>
<text x="148.8" y="89.9">A7</text>
<text x="179.2" y="89.9">B7</text>
<text x="179.2" y="87.4">B8</text>
<text x="216.6" y="89.9">2</text>
<text x="216.6" y="84.8">4</text>
<text x="247" y="87.4">3</text>
<text x="94.6" y="92.5">8</text>
<text x="94.6" y="95">9</text>
<text x="148.8" y="92.5">A8</text>
<text x="179.2" y="95">B5</text>
<text x="179.2" y="92.5">B6</text>
<text x="247" y="95">6</text>
<text x="247" y="92.5">7</text>
<text x="57.8" y="98.8">3</text>
<text x="94.6" y="100.1">5</text>
<text x="94.6" y="97.5">7</text>
<text x="178.7" y="100.1">SH1</text>
<text x="47.6" y="103.9">4</text>
<text x="57.8" y="103.9">2</text>
<text x="94.2" y="107.7">57</text>
<text x="94.2" y="102.6">60</text>
<text x="94.2" y="105.2">65</text>
<text x="178.7" y="102.6">SH2</text>
<text x="178.7" y="105.2">SH3</text>
<text x="178.7" y="107.7">SH4</text>
<text x="57.8" y="109">1</text>
<text x="94.2" y="110.2">56</text>
<text x="177.4" y="110.2">A1_B12</text>
<text x="177.4" y="112.8">B1_A12</text>
<text x="92.9" y="139.4">38</text>
<text x="123.8" y="139.4">2</text>
<text x="92.9" y="144.5">41</text>
<text x="92.9" y="149.6">44</text>
<text x="123.8" y="144.5">4</text>
<text x="93.4" y="154.7">6</text>
<text x="92.9" y="159.8">46</text>
<text x="92.9" y="162.3">48</text>
<text x="92.9" y="167.4">54</text>
<text x="92.9" y="172.5">40</text>
<text x="92.9" y="169.9">50</text>
<text x="123.8" y="172.5">1</text>
<text x="92.9" y="177.5">52</text>
<text x="123.4" y="175">24</text>
<text x="123.4" y="177.5">42</text>
<text x="92.9" y="180.1">58</text>
<text x="123.4" y="180.1">61</text>
</g>
<g font-size="1.4" fill="#006464">
<text x="97.5" y="27.4">P0.00/XL1</text>
<text x="97.5" y="29.9">P0.01/XL2</text>
<text x="121.3" y="29.9">P1.01</text>
<text x="121.3" y="27.4">P1.00</text>
<text x="97.5" y="35">P0.02/NFC1</text>
<text x="121.3" y="35">P1.03</text>
<text x="121.3" y="32.5">P1.02</text>
<text x="97.5" y="37.6">P0.03/NFC2</text>
<text x="121.3" y="37.6">P1.04</text>
<text x="121.3" y="40.1">P1.05</text>
<text x="97.5" y="47.7">P0.06</text>
<text x="97.5" y="42.6">P0.04</text>
<text x="97.5" y="45.2">P0.05</text>
<text x="121.3" y="42.6">P1.06</text>
<text x="121.3" y="47.7">P1.08</text>
<text x="121.3" y="45.2">P1.07</text>
<text x="97.5" y="50.3">P0.07</text>
<text x="97.5" y="52.8">P0.08</text>
<text x="121.3" y="52.8">P1.10</text>
<text x="121.3" y="50.3">P1.09</text>
<text x="97.5" y="57.9">P0.10</text>
<text x="97.5" y="55.3">P0.09</text>
<text x="121.3" y="57.9">P1.12</text>
<text x="121.3" y="55.3">P1.11</text>
<text x="97.5" y="63">P0.12</text>
<text x="97.5" y="60.4">P0.11</text>
<text x="97.5" y="65.5">P0.13</text>
<text x="121.3" y="65.5">P1.15</text>
<text x="121.3" y="63">P1.14</text>
<text x="121.3" y="60.4">P1.13</text>
<text x="97.5" y="70.6">P0.15</text>
<text x="97.5" y="68">P0.14</text>
<text x="97.5" y="75.7">P0.17</text>
<text x="97.5" y="73.1">P0.16</text>
<text x="97.5" y="83.3">P0.20</text>
<text x="97.5" y="80.7">P0.19</text>
<text x="97.5" y="78.2">P0.18</text>
<text x="170.1" y="83.3">VBUS__1</text>
<text x="172.6" y="80.7">VBUS</text>
<text x="220.7" y="83.3">VIN</text>
<text x="241.7" y="83.3">SW</text>
<text x="97.5" y="85.8">P0.21</text>
<text x="97.5" y="88.4">P0.22</text>
<text x="153.4" y="85.8">CC1_A</text>
<text x="153.4" y="88.4">D+_A</text>
<text x="172.5" y="88.4">SBU2</text>
<text x="220.7" y="85.8">EN</text>
<text x="242" y="88.4">FB</text>
<text x="97.5" y="90.9">P0.23</text>
<text x="97.5" y="93.4">P0.24</text>
<text x="97.5" y="96">P0.25</text>
<text x="153.4" y="90.9">D-_A</text>
<text x="153.4" y="93.4">SBU1</text>
<text x="171.7" y="96">CC1_B</text>
<text x="172.5" y="93.4">D+_B</text>
<text x="172.5" y="90.9">D-_B</text>
<text x="220.7" y="90.9">MODE</text>
<text x="240.7" y="96">GND</text>
<text x="240.9" y="93.4">EXP</text>
<text x="97.5" y="101.1">P0.27</text>
<text x="97.5" y="98.5">P0.26</text>
<text x="171.3" y="101.1">SHIELD</text>
<text x="97.5" y="103.6">P0.28</text>
<text x="97.5" y="106.1">P0.29</text>
<text x="168.7" y="103.6">SHIELD__1</text>
<text x="168.7" y="106.1">SHIELD__2</text>
<text x="97.5" y="111.2">P0.31</text>
<text x="97.5" y="108.7">P0.30</text>
<text x="168.7" y="108.7">SHIELD__3</text>
<text x="170.9" y="113.8">GND__1</text>
<text x="173.4" y="111.2">GND</text>
<text x="96.3" y="140.4">VDD</text>
<text x="116.9" y="140.4">SWCLK</text>
<text x="96.3" y="145.5">VDDH</text>
<text x="117.2" y="145.5">SWDIO</text>
<text x="96.3" y="150.6">VBUS</text>
<text x="96.3" y="155.7">~{RESET}</text>
<text x="96.3" y="160.8">D+</text>
<text x="96.3" y="163.3">D-</text>
<text x="96.3" y="173.5">DCCH</text>
<text x="96.3" y="170.9">DCCD</text>
<text x="96.3" y="168.4">DCC</text>
<text x="118.8" y="173.5">GND</text>
<text x="96.3" y="178.5">DECD</text>
<text x="118.8" y="176">GND</text>
<text x="118.8" y="178.5">GND</text>
<text x="96.3" y="181.1">DECR</text>
<text x="118.8" y="181.1">GND</text>
</g>
<g font-size="1.1" fill="#840000">
<text x="51.5" y="107.3">GREEN</text>
<text x="52.3" y="102.2">BLUE</text>
<text x="53" y="112.4">RED</text>
</g>
</svg>
